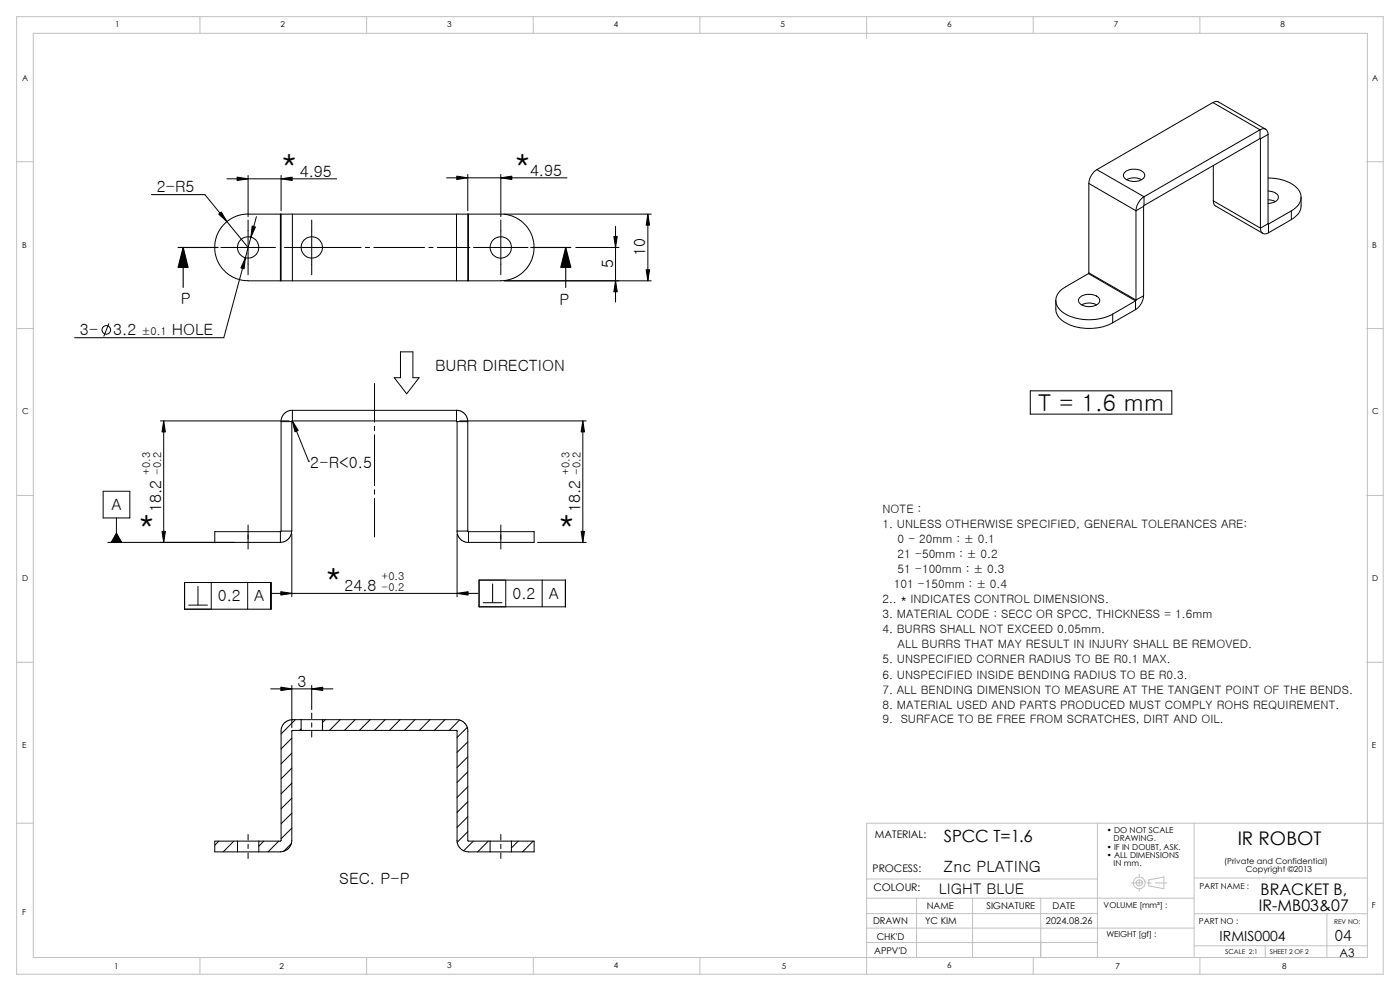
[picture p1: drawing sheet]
<svg xmlns="http://www.w3.org/2000/svg" width="420mm" height="297mm" viewBox="0 0 420 297" stroke-linecap="round" stroke-linejoin="round" font-family="sans-serif">
<g fill="none" stroke="#c0c0c0" stroke-width=".3">
<path d="M5 5h410v287h-410zM10 10h400.2v277h-400.2zM60 5v5M110 5v5M160 5v5M210 5v5M260 5v6.5M310 5v5M360 5v5M5 48.5h5M410 48.5h5M5 98.5h5"/>
<path d="M410 98.5h5M5 148.5h5M410 148.5h5M5 198.5h5M410 198.5h5M5 246.7h5M329.2 246.7v40.3M358.2 246.7v40.3M415 246.7h-155v45.3M260 273.8h69.2M260 269.2h98.2M260 278.2h98.2"/>
<path d="M260 263.4h69.2M275 269.2v17.8M291.8 269.2v17.8M312.2 269.2v17.8M339.3 264.6h3.5M341.8 261.9v.7M341.8 263.8v1.3M341.8 266.4v.6M344 264.6h1.3M344.6 263.7l4.6-.9v3.6l-4.6-.9zM346.6 264.6h3.4M358.2 273.9h52"/>
<path d="M358.2 263.1h52M398.1 273.9v13.1M60 287v5M110 287v5M160 287v5M210 287v5M260 282.5h69.2M310 287v5M358.2 283.5h52M360 287v5M379.6 283.5v3.5"/>
<circle cx="341.8" cy="264.6" r="1.77"/>
<circle cx="341.8" cy="264.6" r=".93"/>
</g>
<g fill="none" stroke="#000" stroke-width=".3">
<path d="M363.9 30.7l1.1-.3 .5 .2 14.2 8.1M363.9 30.7l-34.8 20.1M363.9 30.7l14.1 8.2M378 38.9l-34.8 20.1M378 38.9v2.6M378 38.9a1.47 1.47 0 0 1 1.7-.2 1.47 1.47 0 0 1 .7 1.6M45.4 58.3h16.1l12.9 15.9M68.1 53.6h32.9M74.4 52.6v12.3M84.3 52.6v10.6M134 53.3h36.1M140.3 52.3v10.9"/>
<path d="M150.2 52.3v12.6M326.6 55l14.2 8.2M326.6 55v26.8M329.1 50.8l14.1 8.2M329.1 50.8a5.3 5.3 0 0 0-2.5 4.2M337.3 51.7a4.4 4.4 0 0 1 6 .4 1.77 1.77 0 0 1-1.7 2.1 3.9 3.9 0 0 1-4.5-1.3zM337.9 53.8a4.9 4.9 0 0 1 4.6 0M343.2 59a5.5 5.5 0 0 0-2.4 4.2M343.2 59v2.6M364 49.6v10.6M378 41.5l.1 .1M378 41.5l-34.8 20.1"/>
<path d="M378.1 41.6v26.8M380.4 53.3a11.4 11.4 0 0 1 9.3 3.9 4 4 0 0 1-1.7 5.6l-.6 .4M380.4 57.3a2.82 2.82 0 0 1 3.1 1.8 2.72 2.72 0 0 1-3.1 1.9M380.4 59.9l1.4 .2 .8 .3M380.4 40.3l-2.3 1.3M380.4 40.3v26.8M390.3 59.1v2.6a4.9 4.9 0 0 1-2.9 4.1M66.3 74.2h16.3M74.4 66v16.3M76.9 64.9l-9.8 36.3h-44.7M84.1 64.2h.2M84.1 64.2h-10.6l-2.3 .4-1.5 .7-2 1.5-1.2 1.2-.9 1.4-.9 2.2-.3 2.6 .5 3.1 1.2 2.4 1.8 2 1.8 1.3 1.5 .7 2.3 .4 10.6 .1"/>
<path d="M84.1 64.2v20M84.3 64.2v20M84.3 64.2h3.4M85.3 74.2h23M87.7 64.2h49.2M87.7 64.2v20M93.5 66v16.3M109.6 74.2h1.3M112.1 74.2h15.3M128.7 74.2h1.2M131.2 74.2h9.8M136.9 64.2h3.4"/>
<path d="M136.9 64.2v20M140.3 64.2v20M140.3 64.2h.2M140.5 64.2h9.7M140.5 64.2v20M142 74.2h16.4M150.2 64.1l2.6 .4 2.1 .8 1.9 1.3 1.7 2 1.2 2.4 .5 2.3-.1 2.7-.9 2.5-1.1 1.8-1.7 1.7-3 1.7-3.2 .5h-9.7M150.2 66v16.3M151.2 64.2h44.2M172.7 74.2h13M184.7 67.8v22.7M194.4 64.2v20"/>
<path d="M340.8 63.2v26.7M343.1 61.8l-2.3 1.4M343.1 61.8v26.8M343.2 61.6l-.1 .2M364 60.2l.2 1.1 .5 .5 14.1 8.1M364 60.2l14.1 8.2M378.1 68.4a1.47 1.47 0 0 0 .7 1.5 1.47 1.47 0 0 0 1.7-.1M380.4 67.1l-2.3 1.3M380.4 67.1h.1M380.5 67.1v2.7M387.4 63.2l-6.9 3.9M387.4 65.8l-6.9 4"/>
<path d="M387.4 63.2v2.6M32.6 97l-1.4 3.8M84.1 84.2h.2M84.3 84.2h3.4M87.7 84.2h49.2M136.9 84.2h3.4M140.3 84.2h.2M151.2 84.2h44.2M316.7 90v2.7a5.2 5.2 0 0 0 3.6 4.4 15.8 15.8 0 0 0 13.5-.4M323.9 89.2a4.5 4.5 0 0 1 5.8 .3 1.79 1.79 0 0 1-1.8 2.3 3.6 3.6 0 0 1-4.3-1.6zM324.4 91.4a5.2 5.2 0 0 1 4.6 0M326.5 82l-6.8 4a4.3 4.3 0 0 0-2.4 6 11.5 11.5 0 0 0 10.3 3.8 13.9 13.9 0 0 0 6.2-1.7"/>
<path d="M326.5 82l14.2 8.2M326.6 81.8l14.2 8.1M326.6 81.8l-.1 .2M333.8 94.1v2.6M340.7 90.2l-6.9 3.9M340.7 90.2v2.6M340.7 92.8l-6.9 3.9M340.8 89.9l-.1 .3M343.1 88.6l-2.3 1.3M343.1 88.6a5.3 5.3 0 0 1-2.4 4.2M112.4 114.9v11.6M120.1 105.5h3.8v7.7h1.8l-3.7 4.8-3.7-4.8h1.8z"/>
<path d="M309.1 117.1h42.4v7h-42.4zM48.1 126.2h38.6M49.1 126.2v36.4M84.3 126.4v32.8M84.3 126.4h3.2M87.5 126.4v32.8M87.7 123l-.9 .1-1.2 .6-1 1.3-.3 1.4M87.7 126.2l-.2 .2M87.7 123h49.2v3.2h-49.2M87.7 123v3.2M87.7 126.2l4.9 12M92.6 138.2h.1"/>
<path d="M112.4 127.8v1.2M112.4 130.3v15.2M136.9 126.2l.2 .2M136.9 122.9l1.4 .3 1.3 1 .6 1.1 .1 1.1M137.1 126.4v32.8M137.1 126.4h3.2M137.9 126.2h38M140.3 126.4v32.8M174.8 126.2v36.4M30.9 147.2h8v8h-8zM34.9 155.2v7.4M74.4 159.3h-10v3.3h10"/>
<path d="M74.4 157.4v1.6M74.4 159.3v3.3M74.4 159.3h9.7M84.1 159.3v3.3M84.3 159.2l-.2 .1M84.3 159.2h3.2M87.5 159.2l-.3 1.3-.5 .9-1.2 .9-1.4 .3M112.4 146.8v1.3M112.4 149.4v11.5M137.1 159.2l.2 1.2 .9 1.3 1 .6 1.3 .3M137.1 159.2h3.2M140.3 159.2l.2 .2"/>
<path d="M140.5 159.3v3.3M140.5 159.3h9.7M150.2 159.3h10v3.3h-10M150.2 157.4v1.6M150.2 159.3v3.3M32.3 162.6h37.9M55.4 174.6h25.9v8h-25.9zM59.4 175.7v5.7M63.4 174.6v8M74.3 174.6v8M74.4 162.9v1.6M74.4 162.6h9.7"/>
<path d="M81.2 177.8h62.3M87.5 160.1v18.8M137.1 160.1v18.8M140.5 162.6h9.7M143.7 173.9h25.9v8h-25.9zM147.8 175v5.6M150.2 162.9v1.6M151.7 173.9v8M161.2 162.6h14.7M162.6 173.9v8M56.6 181.4h5.6M144.9 180.6h5.7"/>
<path d="M81.2 206.5h18.7M87.5 205.4v12.7M88.6 215.7l-4.3 4.3M90.3 215.7h-2.6l-1.4 .3-1.3 1-.7 1.6v33.3l-.2 .2h-6.5M90.3 218.9l-2.8 .1v32.9l-.2 1.3-.9 1.2-1.6 .8-7.2 .1M90.3 218.4l-.4 .5M90.3 215.7v3.2M90.3 215.7h6.4M90.3 218.9h6.4M93.5 205.4v7.3M93.5 213.7v1.7M93.5 216.7v1.2"/>
<path d="M93.5 219.2v1.7M96.7 218.9h40.3l.2 .2M96.7 215.7h40.7l1.2 .4 .9 .7 .6 1 .3 1.3M96.7 215.7v3.2M97.6 215.7l-.9 .8M102.1 215.7l-3.3 3.2M106.6 215.7l-3.3 3.2M111 215.7l-3.2 3.2M115.5 215.7l-3.1 3.2M120 215.7l-3.2 3.2M124.5 215.7l-3.2 3.2M129 215.7l-3.2 3.2"/>
<path d="M133.5 215.7l-3.2 3.2M137.1 219.1l.1 33.7 .8 1.4 1.6 1 7.4 .1M137.8 215.8l-3 3.1M140.2 218l-3.1 3M140.3 219.1v32.9l6.7 .1M87.5 230.2l-3.2 3.2M87.5 225.7l-3.2 3.2M87.5 221.2l-3.2 3.3M87.5 234.7l-3.2 3.2M87.5 239.2l-3.2 3.2M140.3 222.3l-3.2 3.2M140.3 226.8l-3.2 3.2"/>
<path d="M140.3 231.3l-3.2 3.2M140.3 235.8l-3.2 3.2M65.7 252.1l-1.3 1.2M70.1 252.1l-3.1 3.2M71.2 252.1h6.4M71.2 255.3h6.4M71.2 252.1h-6.8v3.2h6.8M71.2 252.1v3.2M74.4 250.1v1.7M74.4 253.1v1.2M74.4 255.6v1.7M77.6 252.1v3.2"/>
<path d="M79.1 252.1l-1.5 1.5M83.6 252.1l-3.2 3.2M87.4 252.8l-2.4 2.4M87.5 243.7l-3.2 3.2M87.5 248.2l-3.2 3.2M140.3 240.3l-3.2 3.2M140.3 244.8l-3.2 3.2M140.3 249.3l-3.1 3.1M142 252.1l-2.9 2.9M146.5 252.1l-3.2 3.2M147 252.1v3.2M147 252.1h6.4"/>
<path d="M147 255.3h6.4M150.2 250.1v1.7M150.2 253.1v1.2M150.2 255.6v1.7M153.4 252.1h6.8v3.2h-6.8M153.4 252.1v3.2M155.4 252.1l-2 2M159.9 252.1l-3.1 3.2"/>
<circle cx="74.4" cy="74.2" r="3.2"/>
<circle cx="93.5" cy="74.1" r="3.2"/>
<circle cx="150.2" cy="74.2" r="3.2"/>
<circle cx="31.9" cy="98.9" r="1.3"/>
</g>
<g fill="#000" stroke="#000" stroke-width=".3">
<path d="M71.1 53.1l3.3 .5-3.3 .5zM84.3 53.6l3.3-.5v1zM137 52.8l3.3 .5-3.3 .5zM150.2 53.3l3.3-.5v1zM65.6 64.2l.8-.7 1.7 2.9zM73.6 77.3l-.4 3.3-.9-.3zM75.6 67.7l1 .3-1.3 3.1zM184.1 70.9h1.1l-.5 3.3zM194.4 64.2l.5 3.3h-1.1zM184.7 84.2l.5 3.3h-1.1zM193.8 80.9h1.1l-.5 3.3zM49.1 126.2l.5 3.3h-1z"/>
<path d="M87.7 126.2l1.8 2.8-1 .4zM174.8 126.2l.5 3.3h-1zM34.9 159.8l1.6 2.8h-3.1zM48.6 159.3h1l-.5 3.3zM84.2 177.3l3.3 .5-3.3 .6zM137.1 177.8l3.3-.5v1.1zM174.3 159.3h1l-.5 3.3zM84.2 206l3.3 .5-3.3 .5zM93.5 206.5l3.3-.5v1z"/>
</g>
<path d="M54.9 74.2l1.5 5.9h-3zM169.7 74.2l1.5 5.9h-3z" fill="#000" stroke="#000" stroke-width=".34"/>
<path d="M53.4 74.2h12M54.9 74.2v11.9M159.2 74.2h12M169.7 74.2v11.9" fill="none" stroke="#000" stroke-width=".34"/>
<g font-size="9.3">
<text x="84.5" y="51.3">*</text>
<text x="154.5" y="51.3">*</text>
<text x="41.7" y="159.6">*</text>
<text x="167.7" y="159.6">*</text>
<text x="97.7" y="175.5">*</text>
</g>
<text font-size="6.9" x="311.4" y="123.1">T = 1.6 mm</text>
<text font-size="5.6" x="371.3" y="253.1">IR ROBOT</text>
<text font-size="5" x="283.1" y="252.2">SPCC T=1.6</text>
<g font-size="4.8">
<text x="378.2" y="268.3">BRACKET B,</text>
<text x="377.6" y="273">IR-MB03&amp;07</text>
</g>
<g font-size="4.7">
<text x="89.9" y="52.9">4.95</text>
<text x="159" y="52.6">4.95</text>
<text x="47" y="57.7">2-R5</text>
<text x="193.6" y="76.8" transform="rotate(-90 193.6 76.8)">10</text>
<text x="183.9" y="80.5" transform="rotate(-90 183.9 80.5)">5</text>
<text x="54.2" y="91.2">P</text>
<text x="167.9" y="91.4">P</text>
<text x="24" y="100.5">3-</text>
<text x="34" y="100.5">3.2</text>
<text x="51.6" y="100.5">HOLE</text>
<text x="130.5" y="111.2">BURR DIRECTION</text>
<text x="93.1" y="140.4">2-R&lt;0.5</text>
<text x="33.4" y="152.9">A</text>
<text x="48.3" y="153.3" transform="rotate(-90 48.3 153.3)">18.2</text>
<text x="174.1" y="153.3" transform="rotate(-90 174.1 153.3)">18.2</text>
<text x="103.4" y="177.2">24.8</text>
<text x="153.8" y="179.5">0.2</text>
<text x="164.6" y="179.5">A</text>
<text x="65.4" y="180.2">0.2</text>
<text x="76.3" y="180.2">A</text>
<text x="89.2" y="205.8">3</text>
<text x="283.1" y="261.2">Znc PLATING</text>
<text x="101.8" y="265">SEC. P-P</text>
<text x="400.3" y="282">04</text>
</g>
<text font-size="4.4" x="281.6" y="268.1">LIGHT BLUE</text>
<text font-size="4.2" x="365.8" y="282.2">IRMIS0004</text>
<g font-size="3.5">
<text x="264.7" y="153.8">NOTE :</text>
<text x="264.7" y="158.4">1. UNLESS OTHERWISE SPECIFIED, GENERAL TOLERANCES ARE:</text>
<text x="269.3" y="167.3">21 -50mm : ± 0.2</text>
<text x="269.3" y="162.9">0 - 20mm : ± 0.1</text>
<text x="269.3" y="171.8">51 -100mm : ± 0.3</text>
<text x="268.1" y="176.4">101 -150mm : ± 0.4</text>
<text x="264.7" y="180.8">2.. * INDICATES CONTROL DIMENSIONS.</text>
<text x="264.7" y="185.3">3. MATERIAL CODE : SECC OR SPCC, THICKNESS = 1.6mm</text>
<text x="264.7" y="189.9">4. BURRS SHALL NOT EXCEED 0.05mm.</text>
<text x="269.3" y="194.4">ALL BURRS THAT MAY RESULT IN INJURY SHALL BE REMOVED.</text>
<text x="264.7" y="198.8">5. UNSPECIFIED CORNER RADIUS TO BE R0.1 MAX.</text>
<text x="264.7" y="203.4">6. UNSPECIFIED INSIDE BENDING RADIUS TO BE R0.3.</text>
<text x="264.7" y="207.9">7. ALL BENDING DIMENSION TO MEASURE AT THE TANGENT POINT OF THE BENDS.</text>
<text x="264.7" y="212.3">8. MATERIAL USED AND PARTS PRODUCED MUST COMPLY ROHS REQUIREMENT.</text>
<text x="264.7" y="216.8">9. SURFACE TO BE FREE FROM SCRATCHES, DIRT AND OIL.</text>
<text x="401.9" y="286.7">A3</text>
</g>
<g font-size="3.3">
<text x="42.5" y="100.5">±0.1</text>
<text x="45.1" y="142.2" transform="rotate(-90 45.1 142.2)">+0.3</text>
<text x="48.4" y="142.2" transform="rotate(-90 48.4 142.2)">-0.2</text>
<text x="170.9" y="142.2" transform="rotate(-90 170.9 142.2)">+0.3</text>
<text x="174.1" y="142.2" transform="rotate(-90 174.1 142.2)">-0.2</text>
<text x="114.5" y="173.9">+0.3</text>
<text x="114.5" y="177.2">-0.2</text>
</g>
<g font-size="3.1">
<text x="262.5" y="251.1">MATERIAL:</text>
<text x="261.8" y="261.3">PROCESS:</text>
<text x="262" y="267.1">COLOUR:</text>
</g>
<g font-size="2.8">
<text x="278" y="272.4">NAME</text>
<text x="295.9" y="272.4">SIGNATURE</text>
<text x="315.8" y="272.4">DATE</text>
<text x="261.9" y="276.9">DRAWN</text>
<text x="263" y="281.6">CHK'D</text>
<text x="277.5" y="276.9">YC KIM</text>
<text x="313.7" y="276.9">2024.08.26</text>
<text x="262.3" y="286">APPV'D</text>
</g>
<g font-size="2.5">
<text x="34.5" y="8.2">1</text>
<text x="84.2" y="8.2">2</text>
<text x="134.2" y="8.2">3</text>
<text x="184.1" y="8.2">4</text>
<text x="234.2" y="8.2">5</text>
<text x="284.1" y="8.2">6</text>
<text x="334.1" y="8.2">7</text>
<text x="384.1" y="8.2">8</text>
<text x="6.6" y="24.2">A</text>
<text x="411.6" y="24.2">A</text>
<text x="6.6" y="74.2">B</text>
<text x="411.6" y="74.2">B</text>
<text x="6.6" y="124.2">C</text>
<text x="411.6" y="124.2">C</text>
<text x="6.6" y="174.2">D</text>
<text x="411.6" y="174.2">D</text>
<text x="6.6" y="224.2">E</text>
<text x="411.6" y="224.3">E</text>
<text x="332.1" y="249.7">• DO NOT SCALE</text>
<text x="332.1" y="254.7">• IF IN DOUBT, ASK.</text>
<text x="332.1" y="257.1">• ALL DIMENSIONS</text>
<text x="334.1" y="252.2">DRAWING.</text>
<text x="334.1" y="259.6">IN mm.</text>
<text x="367.2" y="258.8">(Private and Confidential)</text>
<text x="373.8" y="261.3">Copyright ©2013</text>
<text x="359.9" y="266.6">PART NAME :</text>
<text x="6.6" y="274.2">F</text>
<text x="331.1" y="272.2">VOLUME [mm³] :</text>
<text x="411.6" y="272">F</text>
<text x="331.9" y="280.9">WEIGHT [gf] :</text>
<text x="359.6" y="277.1">PART NO :</text>
<text x="34.2" y="290.4">1</text>
<text x="83.8" y="290.4">2</text>
<text x="134.2" y="290.2">3</text>
<text x="184.1" y="290.2">4</text>
<text x="234.6" y="290.4">5</text>
<text x="284.1" y="290.2">6</text>
<text x="334.6" y="290.4">7</text>
<text x="384.6" y="290.4">8</text>
</g>
<g font-size="2">
<text x="400.2" y="277.1">REV NO:</text>
<text x="367.5" y="286">SCALE 2:1</text>
<text x="380.9" y="286">SHEET 2 OF 2</text>
</g>
</svg>
